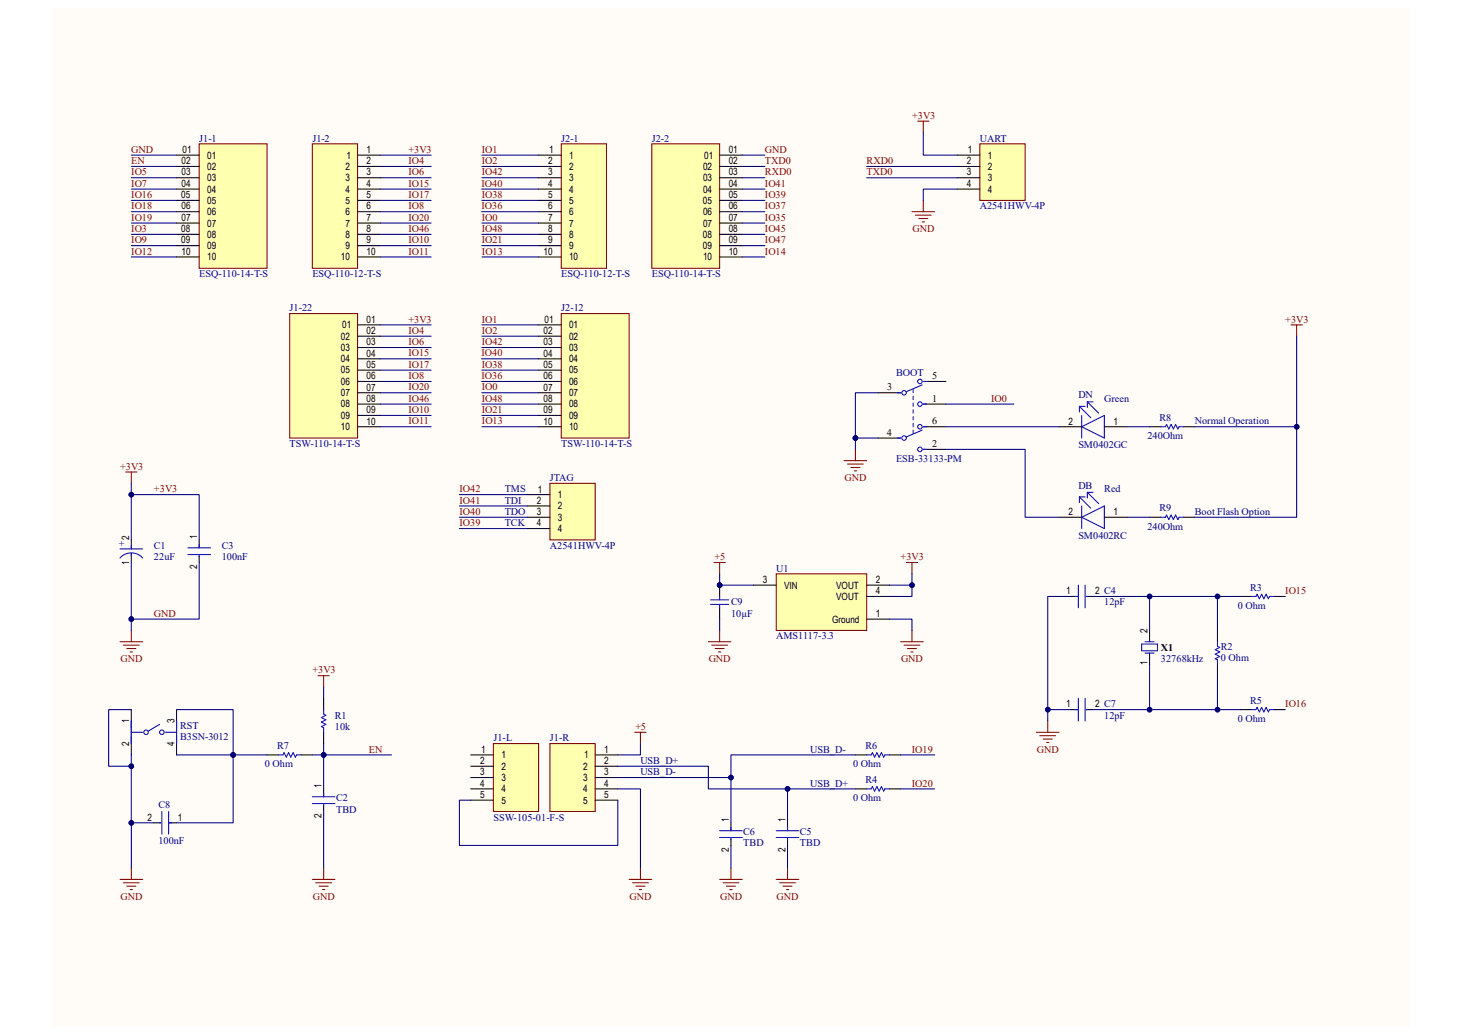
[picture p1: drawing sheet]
<svg xmlns="http://www.w3.org/2000/svg" width="297mm" height="210mm" viewBox="0 0 297 210" stroke-linecap="round" stroke-linejoin="round" font-family="sans-serif">
<path d="M10.6 1.6h275.8v206.9h-275.8z" fill-rule="evenodd" fill="#fffcf8"/>
<path d="M40.5 29.2h13.8v25.3h-13.8z" fill-rule="evenodd" fill="#ffffb0"/>
<path d="M40.5 29.2h13.8v25.3h-13.8z" fill="none" stroke="#800000" stroke-width=".21"/>
<path d="M35.9 31.5h4.6M35.9 33.8h4.6M35.9 36.1h4.6M35.9 38.4h4.6M35.9 40.7h4.6M35.9 43h4.6M35.9 45.3h4.6M35.9 47.6h4.6M35.9 49.9h4.6M35.9 52.2h4.6" fill="none" stroke="#000" stroke-width=".21"/>
<path d="M132.4 29.2h13.8v25.3h-13.8z" fill-rule="evenodd" fill="#ffffb0"/>
<path d="M132.4 29.2h13.8v25.3h-13.8z" fill="none" stroke="#800000" stroke-width=".21"/>
<path d="M146.2 31.5h4.6M146.2 33.8h4.6M146.2 36.1h4.6M146.2 38.4h4.6M146.2 40.7h4.6M146.2 43h4.6M146.2 45.3h4.6M146.2 47.6h4.6M146.2 49.9h4.6M146.2 52.2h4.6" fill="none" stroke="#000" stroke-width=".21"/>
<path d="M63.4 29.2h9.2v25.3h-9.2z" fill-rule="evenodd" fill="#ffffb0"/>
<path d="M63.4 29.2h9.2v25.3h-9.2z" fill="none" stroke="#800000" stroke-width=".21"/>
<path d="M72.6 31.5h4.6M72.6 33.8h4.6M72.6 36.1h4.6M72.6 38.4h4.6M72.6 40.7h4.6M72.6 43h4.6M72.6 45.3h4.6M72.6 47.6h4.6M72.6 49.9h4.6M72.6 52.2h4.6" fill="none" stroke="#000" stroke-width=".21"/>
<path d="M114 29.2h9.2v25.3h-9.2z" fill-rule="evenodd" fill="#ffffb0"/>
<path d="M114 29.2h9.2v25.3h-9.2z" fill="none" stroke="#800000" stroke-width=".21"/>
<path d="M109.4 31.5h4.6M109.4 33.8h4.6M109.4 36.1h4.6M109.4 38.4h4.6M109.4 40.7h4.6M109.4 43h4.6M109.4 45.3h4.6M109.4 47.6h4.6M109.4 49.9h4.6M109.4 52.2h4.6" fill="none" stroke="#000" stroke-width=".21"/>
<path d="M58.9 63.7h13.7v25.3h-13.7z" fill-rule="evenodd" fill="#ffffb0"/>
<path d="M58.9 63.7h13.7v25.3h-13.7z" fill="none" stroke="#800000" stroke-width=".21"/>
<path d="M72.6 66h4.6M72.6 68.3h4.6M72.6 70.6h4.6M72.6 72.9h4.6M72.6 75.2h4.6M72.6 77.5h4.6M72.6 79.8h4.6M72.6 82.1h4.6M72.6 84.4h4.6M72.6 86.7h4.6" fill="none" stroke="#000" stroke-width=".21"/>
<path d="M114 63.7h13.8v25.3h-13.8z" fill-rule="evenodd" fill="#ffffb0"/>
<g fill="none" stroke="#800000" stroke-width=".21">
<path d="M186.4 24.6h2.3M187.6 24.6v2.3M185.3 43h4.6M186 43.7h3.2M186.6 44.4h1.9M187.3 45.1h.5M187.6 40.7v2.3M114 63.7h13.8v25.3h-13.8zM25.5 95.9h2.3M26.7 95.9v2.3M171.5 93.6h4.6M172.2 94.3h3.2"/>
<path d="M172.9 95h1.8M173.6 95.6h.4M173.8 91.3v2.3M24.4 130.3h4.6M25.1 131h3.2M25.8 131.7h1.8M26.4 132.4h.5M26.7 128v2.3M64.6 137.2h2.3M65.7 137.2v2.3M210.6 148.7h4.5M211.2 149.4h3.3"/>
<path d="M211.9 150.1h1.9M212.6 150.8h.5M212.9 146.4v2.3M24.4 178.6h4.6M25.1 179.3h3.2M25.8 180h1.8M26.7 176.3v2.3M63.5 178.6h4.6M64.1 179.3h3.3M64.8 180h1.9M65.8 176.3v2.3M146.2 178.6h4.6"/>
<path d="M146.9 179.3h3.2M147.6 180h1.8M148.5 176.3v2.3M157.7 178.6h4.6M158.4 179.3h3.2M159.1 180h1.8M160 176.3v2.3M26.4 180.7h.5M65.5 180.7h.5M148.3 180.7h.4M159.8 180.7h.4"/>
</g>
<g fill="none" stroke="#000" stroke-width=".21">
<path d="M109.4 66h4.6M109.4 68.3h4.6M109.4 70.6h4.6M109.4 72.9h4.6M109.4 75.2h4.6M109.4 77.5h4.6M109.4 79.8h4.6M109.4 82.1h4.6M109.4 84.4h4.6M109.4 86.7h4.6M26.7 109.7v1.8M26.7 112.4v1.9"/>
<path d="M40.5 109.7v1.6M40.5 112.9v1.4M217.5 121.1h1.6M220.7 121.1h1.3M233.5 128v2.3M233.5 132.6v2.3M247.3 128v2.3M247.3 134.9v2.3M251.9 121.1h2.3M258.8 121.1h2.3M26.7 144.1v9.2M35.9 144.1v9.2"/>
<path d="M54.3 153.3h2.3M61.2 153.3h2.3M65.7 141.8v2.3M65.7 148.7v2.3M173.8 153.3h2.3M180.7 153.3h2.3M217.5 144.1h1.6M220.7 144.1h1.3M251.9 144.1h2.3M258.8 144.1h2.3M31.3 167.1h1.3M34.3 167.1h1.6"/>
<path d="M65.7 160.2v1.6M65.7 163.4v1.4M148.5 167.1v1.6M148.5 170.3v1.4M160 167.1v1.6M160 170.3v1.4M173.8 160.2h2.3M180.7 160.2h2.3"/>
</g>
<g fill="none" stroke="#00f" stroke-width=".21">
<path d="M24.4 113.3a3.1 3.1 0 0 1 4.6 0M24.4 111.5h4.6M26.7 110.8v.7M26.7 112.4v.5M38.2 111.3h4.6M38.2 112.6h4.6M40.5 110.6v.7M40.5 112.9v.2M219.1 118.9v4.6M220.4 118.9v4.6M218.4 121.1h.7M220.7 121.1h.2"/>
<path d="M231.9 130.8h3.3v1.4h-3.3zM232.6 130.3h1.9M232.6 132.6h1.9M247.3 130.3v1l.5 .2-.9 .5 .9 .4-.9 .5 .9 .4-.9 .5 .4 .2v.9M254.2 121.1h.9l.3-.4 .4 .9 .5-.9 .5 .9 .4-.9 .5 .9 .2-.5h.9M26.7 146.4v4.6M26.7 148.7h2.3M32.4 147.1l-2.3 1.4M33.6 148.7h2.3M35.9 146.4v4.6M56.6 153.3h.9l.2-.4 .5 .9 .4-.9 .5 .9 .4-.9 .5 .9 .2-.5h1M65.7 144.1v1l.5 .2-.9 .4 .9 .5-.9 .5 .9 .4-.9 .5 .4 .2v.9"/>
<path d="M176.1 153.3h.9l.2-.4 .5 .9 .4-.9 .5 .9 .5-.9 .4 .9 .3-.5h.9M218.4 144.1h.7M219.1 141.8v4.6M220.4 141.8v4.6M220.7 144.1h.2M254.2 144.1h.9l.3-.4 .4 .9 .5-.9 .5 .9 .4-.9 .5 .9 .2-.5h.9M32.4 167.1h.2M32.9 164.8v4.6M34.3 164.8v4.6M34.3 167.1h.7M63.5 161.8h4.5M63.5 163.2h4.5"/>
<path d="M65.7 161.1v.7M65.7 163.4v.3M146.2 168.7h4.6M146.2 170.1h4.6M148.5 168v.7M148.5 170.3v.3M157.7 168.7h4.6M157.7 170.1h4.6M160 168v.7M160 170.3v.3M176.1 160.2h.9l.2-.4 .5 .9 .4-.9 .5 .9 .5-.9 .4 .9 .3-.5h.9"/>
<circle cx="29.7" cy="148.7" r=".46"/>
<circle cx="32.9" cy="148.7" r=".46"/>
</g>
<path d="M111.7 98.2h9.2v11.5h-9.2z" fill-rule="evenodd" fill="#ffffb0"/>
<path d="M111.7 98.2h9.2v11.5h-9.2z" fill="none" stroke="#800000" stroke-width=".21"/>
<path d="M107.1 100.5h4.6M107.1 102.8h4.6M107.1 105.1h4.6M107.1 107.4h4.6" fill="none" stroke="#000" stroke-width=".21"/>
<path d="M199.1 29.2h9.2v11.5h-9.2z" fill-rule="evenodd" fill="#ffffb0"/>
<path d="M199.1 29.2h9.2v11.5h-9.2zM129 148.7h2.3M130.1 148.7v2.3M127.8 178.6h4.6M128.5 179.3h3.2M129.2 180h1.8M130.1 176.3v2.3M129.9 180.7h.4" fill="none" stroke="#800000" stroke-width=".21"/>
<path d="M194.5 31.5h4.6M194.5 33.8h4.6M194.5 36.1h4.6M194.5 38.4h4.6" fill="none" stroke="#000" stroke-width=".21"/>
<path d="M157.7 116.6h18.4v11.4h-18.4z" fill-rule="evenodd" fill="#ffffb0"/>
<path d="M262.3 66h2.3M263.4 66v2.3M145 114.3h2.3M146.2 114.3v2.3M157.7 116.6h18.4v11.4h-18.4zM184.1 114.3h2.3M185.3 114.3v2.3M183 130.3h4.6M183.7 131h3.2M184.4 131.7h1.8M185 132.4h.5M185.3 128v2.3" fill="none" stroke="#800000" stroke-width=".21"/>
<g fill="none" stroke="#000" stroke-width=".21">
<path d="M178.4 79.8h4.6M187.6 77.5h4.6M178.4 89h4.6M187.6 82.1h4.6M187.6 86.7h4.6M187.6 91.3h4.6M215.1 86.7h4.7M224.3 86.7h4.6M233.5 86.7h2.3M240.4 86.7h2.3M153.1 118.9h4.6M176.1 118.9h4.6"/>
<path d="M215.1 105.1h4.7M224.3 105.1h4.6M233.5 105.1h2.3M240.4 105.1h2.3M176.1 121.1h4.6M176.1 125.8h4.6"/>
</g>
<g fill="none" stroke="#00f" stroke-width=".21">
<path d="M182.3 79.8h.7M185.5 79.1v.7M187.3 78.2l-3.2 1.4M187.6 77.5h.7M182.3 89h.7M185.5 80.5v.7M185.5 81.9v.6M185.5 83.2v.7M185.5 84.6v.7M185.5 86v.7M185.5 87.4v.7M187.3 87.4l-3.2 1.3"/>
<path d="M187.6 82.1h.7M187.6 86.7h.7M187.6 91.3h.7M219.3 82.5v1.2M219.3 82.5l2.3 2.3M219.3 82.5h1.1M219.8 86.7l4.5-2.3v4.6zM219.8 84.4v4.6M220.9 81.6v1.2M220.9 81.6l2.3 2.3M220.9 81.6h1.1M235.8 86.7h1l.2-.5 .4 .9 .5-.9 .5 .9 .4-.9 .5 .9 .2-.4h.9"/>
<path d="M219.3 100.9l2.3 2.3M219.3 100.9h1.1M219.3 100.9v1.2M219.8 105.1l4.5-2.3v4.6zM219.8 102.8v4.6M220.9 100l2.3 2.3M220.9 100h1.1M220.9 100v1.2M235.8 105.1h1l.2-.5 .4 .9 .5-.9 .5 .9 .4-.9 .5 .9 .2-.4h.9"/>
<circle cx="183.7" cy="79.8" r=".46"/>
<circle cx="186.9" cy="77.5" r=".46"/>
<circle cx="183.7" cy="89" r=".46"/>
<circle cx="186.9" cy="86.7" r=".46"/>
<circle cx="186.9" cy="91.3" r=".46"/>
<circle cx="186.9" cy="82.1" r=".46"/>
</g>
<circle cx="146.2" cy="118.9" r=".46" fill="#000080"/>
<circle cx="146.2" cy="118.9" r=".46" fill="none" stroke="#000080" stroke-width=".2"/>
<path d="M146.2 118.9v2.3M146.2 123.4v2.3" fill="none" stroke="#000" stroke-width=".21"/>
<circle cx="146.2" cy="118.9" r=".46" fill="#000080"/>
<circle cx="146.2" cy="118.9" r=".46" fill="none" stroke="#000080" stroke-width=".2"/>
<path d="M144.4 121.8h3.6M144.4 122.8h3.6M146.2 121.2v.6M146.2 122.8v.6" fill="none" stroke="#00f" stroke-width=".21"/>
<path d="M143.9 130.3h4.6M144.6 131h3.2M145.3 131.7h1.8M146 132.4h.4M146.2 128v2.3" fill="none" stroke="#800000" stroke-width=".21"/>
<path d="M111.7 151h9.2v13.8h-9.2z" fill-rule="evenodd" fill="#ffffb0"/>
<path d="M111.7 151h9.2v13.8h-9.2z" fill="none" stroke="#800000" stroke-width=".21"/>
<path d="M120.9 153.3h4.6M120.9 155.6h4.6M120.9 157.9h4.6M120.9 160.2h4.6M120.9 162.5h4.6" fill="none" stroke="#000" stroke-width=".21"/>
<path d="M100.2 151h9.2v13.8h-9.2z" fill-rule="evenodd" fill="#ffffb0"/>
<path d="M100.2 151h9.2v13.8h-9.2z" fill="none" stroke="#800000" stroke-width=".21"/>
<path d="M95.6 153.3h4.6M95.6 155.6h4.6M95.6 157.9h4.6M95.6 160.2h4.6M95.6 162.5h4.6" fill="none" stroke="#000" stroke-width=".21"/>
<g fill="none" stroke="#000080" stroke-width=".21">
<path d="M26.7 31.5h9.2M26.7 33.8h9.2M26.7 36.1h9.2M26.7 38.4h9.2M77.2 31.5h10.4M77.2 33.8h10.4M77.2 36.1h10.4M77.2 38.4h10.4M97.8 38.4h11.6M97.9 31.5h11.5M97.9 33.8h11.5M97.9 36.1h11.5"/>
<path d="M150.8 31.5h4.6M150.8 33.8h4.6M150.8 36.1h4.6M150.8 38.4h4.6M26.7 40.7h9.2M26.7 43h9.2M26.7 45.3h9.2M26.7 47.6h9.2M26.7 49.9h9.2M26.7 52.2h9.2M77.2 40.7h10.4M77.2 43h10.4"/>
<path d="M77.2 45.3h10.4M77.2 47.6h10.4M77.2 49.9h10.4M77.2 52.2h10.4M97.8 43h11.6M97.9 40.7h11.5M97.9 47.6h11.5M97.9 45.3h11.5M97.9 49.9h11.5M97.9 52.2h11.5M150.8 40.7h4.6M150.8 43h4.6"/>
<path d="M150.8 45.3h4.6M150.8 47.6h4.6M150.8 49.9h4.6M150.8 52.2h4.6M77.2 79.8h10.4M77.2 77.5h10.4M77.2 75.2h10.4M77.2 72.9h10.4M77.2 70.6h10.4M77.2 68.3h10.4M77.2 66h10.4M97.8 72.9h11.6"/>
<path d="M97.8 77.5h11.6M97.9 75.2h11.5M97.9 79.8h11.5M97.9 70.6h11.5M97.9 68.3h11.5M97.9 66h11.5M77.2 86.7h10.4M77.2 84.4h10.4M77.2 82.1h10.4M97.9 82.1h11.5M97.9 84.4h11.5M97.9 86.7h11.5"/>
<path d="M26.7 100.5v9.2"/>
</g>
<circle cx="26.7" cy="100.5" r=".46" fill="#000080"/>
<circle cx="26.7" cy="100.5" r=".46" fill="none" stroke="#000080" stroke-width=".2"/>
<path d="M26.7 98.2v2.3h13.8v9.2" fill="none" stroke="#000080" stroke-width=".21"/>
<circle cx="26.7" cy="100.5" r=".46" fill="#000080"/>
<circle cx="26.7" cy="100.5" r=".46" fill="none" stroke="#000080" stroke-width=".2"/>
<path d="M40.5 114.3v11.4h-13.8v2.3" fill="none" stroke="#000080" stroke-width=".21"/>
<circle cx="26.7" cy="125.7" r=".46" fill="#000080"/>
<circle cx="26.7" cy="125.7" r=".46" fill="none" stroke="#000080" stroke-width=".2"/>
<path d="M26.7 114.3v11.4" fill="none" stroke="#000080" stroke-width=".21"/>
<circle cx="26.7" cy="125.7" r=".46" fill="#000080"/>
<circle cx="26.7" cy="125.7" r=".46" fill="none" stroke="#000080" stroke-width=".2"/>
<path d="M217.5 144.1h-4.6v2.3" fill="none" stroke="#000080" stroke-width=".21"/>
<circle cx="212.9" cy="144.1" r=".46" fill="#000080"/>
<circle cx="212.9" cy="144.1" r=".46" fill="none" stroke="#000080" stroke-width=".2"/>
<path d="M217.5 121.1h-4.6v23" fill="none" stroke="#000080" stroke-width=".21"/>
<circle cx="212.9" cy="144.1" r=".46" fill="#000080"/>
<circle cx="212.9" cy="144.1" r=".46" fill="none" stroke="#000080" stroke-width=".2"/>
<path d="M176.1 33.8h18.4M176.1 36.1h18.4M187.6 26.9v4.6h6.9M194.5 38.4h-6.9v2.3M93.3 100.5h13.8M93.3 102.8h13.8M93.3 105.1h13.8M93.3 107.4h13.8M233.5 134.9v9.2" fill="none" stroke="#000080" stroke-width=".21"/>
<circle cx="233.5" cy="144.1" r=".46" fill="#000080"/>
<circle cx="233.5" cy="144.1" r=".46" fill="none" stroke="#000080" stroke-width=".2"/>
<path d="M233.5 121.1v6.9" fill="none" stroke="#000080" stroke-width=".21"/>
<circle cx="233.5" cy="121.1" r=".46" fill="#000080"/>
<circle cx="233.5" cy="121.1" r=".46" fill="none" stroke="#000080" stroke-width=".2"/>
<path d="M63.5 153.3h16M183 153.3h6.9M183 160.2h6.9" fill="none" stroke="#000080" stroke-width=".21"/>
<circle cx="65.7" cy="153.3" r=".46" fill="#000080"/>
<circle cx="65.7" cy="153.3" r=".46" fill="none" stroke="#000080" stroke-width=".2"/>
<path d="M247.3 121.1v6.9" fill="none" stroke="#000080" stroke-width=".21"/>
<circle cx="247.3" cy="121.1" r=".46" fill="#000080"/>
<circle cx="247.3" cy="121.1" r=".46" fill="none" stroke="#000080" stroke-width=".2"/>
<path d="M247.3 137.2v6.9" fill="none" stroke="#000080" stroke-width=".21"/>
<circle cx="247.3" cy="144.1" r=".46" fill="#000080"/>
<circle cx="247.3" cy="144.1" r=".46" fill="none" stroke="#000080" stroke-width=".2"/>
<path d="M160 160.2v6.9" fill="none" stroke="#000080" stroke-width=".21"/>
<circle cx="160" cy="160.2" r=".46" fill="#000080"/>
<circle cx="160" cy="160.2" r=".46" fill="none" stroke="#000080" stroke-width=".2"/>
<path d="M31.3 167.1h-4.6v9.2M148.5 171.7v4.6M160 171.7v4.6" fill="none" stroke="#000080" stroke-width=".21"/>
<circle cx="26.7" cy="167.1" r=".46" fill="#000080"/>
<circle cx="26.7" cy="167.1" r=".46" fill="none" stroke="#000080" stroke-width=".2"/>
<path d="M54.3 153.3h-6.9v13.8h-11.5" fill="none" stroke="#000080" stroke-width=".21"/>
<circle cx="47.4" cy="153.3" r=".46" fill="#000080"/>
<circle cx="47.4" cy="153.3" r=".46" fill="none" stroke="#000080" stroke-width=".2"/>
<path d="M35.9 153.3h11.5" fill="none" stroke="#000080" stroke-width=".21"/>
<circle cx="47.4" cy="153.3" r=".46" fill="#000080"/>
<circle cx="47.4" cy="153.3" r=".46" fill="none" stroke="#000080" stroke-width=".2"/>
<path d="M35.9 144.1h11.5v9.2" fill="none" stroke="#000080" stroke-width=".21"/>
<circle cx="47.4" cy="153.3" r=".46" fill="#000080"/>
<circle cx="47.4" cy="153.3" r=".46" fill="none" stroke="#000080" stroke-width=".2"/>
<path d="M26.7 144.1h-4.6v11.5h4.6" fill="none" stroke="#000080" stroke-width=".21"/>
<circle cx="26.7" cy="155.6" r=".46" fill="#000080"/>
<circle cx="26.7" cy="155.6" r=".46" fill="none" stroke="#000080" stroke-width=".2"/>
<path d="M26.7 153.3v13.8" fill="none" stroke="#000080" stroke-width=".21"/>
<circle cx="26.7" cy="167.1" r=".46" fill="#000080"/>
<circle cx="26.7" cy="167.1" r=".46" fill="none" stroke="#000080" stroke-width=".2"/>
<circle cx="26.7" cy="155.6" r=".46" fill="#000080"/>
<circle cx="26.7" cy="155.6" r=".46" fill="none" stroke="#000080" stroke-width=".2"/>
<path d="M65.7 153.3v6.9M65.8 164.8v11.5" fill="none" stroke="#000080" stroke-width=".21"/>
<circle cx="65.7" cy="153.3" r=".46" fill="#000080"/>
<circle cx="65.7" cy="153.3" r=".46" fill="none" stroke="#000080" stroke-width=".2"/>
<path d="M65.7 151v2.3" fill="none" stroke="#000080" stroke-width=".21"/>
<circle cx="65.7" cy="153.3" r=".46" fill="#000080"/>
<circle cx="65.7" cy="153.3" r=".46" fill="none" stroke="#000080" stroke-width=".2"/>
<path d="M65.7 139.5v2.3M125.5 155.6h18.4v4.6h29.9" fill="none" stroke="#000080" stroke-width=".21"/>
<circle cx="160" cy="160.2" r=".46" fill="#000080"/>
<circle cx="160" cy="160.2" r=".46" fill="none" stroke="#000080" stroke-width=".2"/>
<path d="M125.5 157.9h23" fill="none" stroke="#000080" stroke-width=".21"/>
<circle cx="148.5" cy="157.9" r=".46" fill="#000080"/>
<circle cx="148.5" cy="157.9" r=".46" fill="none" stroke="#000080" stroke-width=".2"/>
<path d="M130.1 151v2.3h-4.6M173.8 153.3h-25.3v13.8" fill="none" stroke="#000080" stroke-width=".21"/>
<circle cx="148.5" cy="157.9" r=".46" fill="#000080"/>
<circle cx="148.5" cy="157.9" r=".46" fill="none" stroke="#000080" stroke-width=".2"/>
<path d="M180.7 118.9h4.6M95.6 162.5h-2.3v9.2h32.2v-9.2M125.5 160.2h4.6v16.1" fill="none" stroke="#000080" stroke-width=".21"/>
<circle cx="185.3" cy="118.9" r=".46" fill="#000080"/>
<circle cx="185.3" cy="118.9" r=".46" fill="none" stroke="#000080" stroke-width=".2"/>
<path d="M185.3 116.6v4.5h-4.6M180.7 125.8h4.6v2.2" fill="none" stroke="#000080" stroke-width=".21"/>
<circle cx="185.3" cy="118.9" r=".46" fill="#000080"/>
<circle cx="185.3" cy="118.9" r=".46" fill="none" stroke="#000080" stroke-width=".2"/>
<path d="M178.4 79.8h-4.6v9.2" fill="none" stroke="#000080" stroke-width=".21"/>
<circle cx="173.8" cy="89" r=".46" fill="#000080"/>
<circle cx="173.8" cy="89" r=".46" fill="none" stroke="#000080" stroke-width=".2"/>
<path d="M173.8 89h4.6" fill="none" stroke="#000080" stroke-width=".21"/>
<circle cx="173.8" cy="89" r=".46" fill="#000080"/>
<circle cx="173.8" cy="89" r=".46" fill="none" stroke="#000080" stroke-width=".2"/>
<path d="M173.8 89v2.3" fill="none" stroke="#000080" stroke-width=".21"/>
<circle cx="173.8" cy="89" r=".46" fill="#000080"/>
<circle cx="173.8" cy="89" r=".46" fill="none" stroke="#000080" stroke-width=".2"/>
<path d="M192.2 91.3h16.1v13.8h6.8M192.2 82.1h13.8M192.2 86.7h22.9M228.9 86.7h4.6M242.7 86.7h20.7v18.4h-20.7M228.9 105.1h4.6" fill="none" stroke="#000080" stroke-width=".21"/>
<circle cx="263.4" cy="86.7" r=".46" fill="#000080"/>
<circle cx="263.4" cy="86.7" r=".46" fill="none" stroke="#000080" stroke-width=".2"/>
<path d="M263.4 68.3v18.4" fill="none" stroke="#000080" stroke-width=".21"/>
<circle cx="263.4" cy="86.7" r=".46" fill="#000080"/>
<circle cx="263.4" cy="86.7" r=".46" fill="none" stroke="#000080" stroke-width=".2"/>
<path d="M222 144.1h29.9" fill="none" stroke="#000080" stroke-width=".21"/>
<circle cx="233.5" cy="144.1" r=".46" fill="#000080"/>
<circle cx="233.5" cy="144.1" r=".46" fill="none" stroke="#000080" stroke-width=".2"/>
<circle cx="247.3" cy="144.1" r=".46" fill="#000080"/>
<circle cx="247.3" cy="144.1" r=".46" fill="none" stroke="#000080" stroke-width=".2"/>
<path d="M222 121.1h29.9" fill="none" stroke="#000080" stroke-width=".21"/>
<circle cx="247.3" cy="121.1" r=".46" fill="#000080"/>
<circle cx="247.3" cy="121.1" r=".46" fill="none" stroke="#000080" stroke-width=".2"/>
<circle cx="233.5" cy="121.1" r=".46" fill="#000080"/>
<circle cx="233.5" cy="121.1" r=".46" fill="none" stroke="#000080" stroke-width=".2"/>
<path d="M146.2 116.6v2.3h6.9M146.2 125.7v2.3" fill="none" stroke="#000080" stroke-width=".21"/>
<circle cx="146.2" cy="118.9" r=".46" fill="#000080"/>
<circle cx="146.2" cy="118.9" r=".46" fill="none" stroke="#000080" stroke-width=".2"/>
<g font-size="2.1" fill="#000080">
<text x="40.5" y="28.7">J1-1</text>
<text x="63.5" y="28.7">J1-2</text>
<text x="114" y="28.7">J2-1</text>
<text x="132.4" y="28.7">J2-2</text>
<text x="199.1" y="28.7">UART</text>
<text x="199.1" y="42.5">A2541HWV-4P</text>
<text x="40.5" y="56.3">ESQ-110-14-T-S</text>
<text x="63.5" y="56.3">ESQ-110-12-T-S</text>
<text x="114" y="56.3">ESQ-110-12-T-S</text>
<text x="132.4" y="56.3">ESQ-110-14-T-S</text>
<text x="58.8" y="63.2">J1-22</text>
<text x="114" y="63.2">J2-12</text>
<text x="182" y="76.3">BOOT</text>
<text x="219.1" y="80.9">DN</text>
<text x="224.3" y="81.6">Green</text>
<text x="233.1" y="89.2">240Ohm</text>
<text x="235.6" y="85.5">R8</text>
<text x="242.7" y="86.2">Normal Operation</text>
<text x="58.8" y="90.8">TSW-110-14-T-S</text>
<text x="114" y="90.8">TSW-110-14-T-S</text>
<text x="182" y="93.8">ESB-33133-PM</text>
<text x="219.1" y="91">SM0402GC</text>
<text x="102.5" y="100">TMS</text>
<text x="111.7" y="97.7">JTAG</text>
<text x="219.1" y="99.3">DB</text>
<text x="224.3" y="100">Red</text>
<text x="102.5" y="102.3">TDI</text>
<text x="102.5" y="104.6">TDO</text>
<text x="102.5" y="106.9">TCK</text>
<text x="233.1" y="107.6">240Ohm</text>
<text x="235.6" y="103.9">R9</text>
<text x="242.7" y="104.6">Boot Flash Option</text>
<text x="24.1" y="111">+</text>
<text x="31.3" y="113.8">22uF</text>
<text x="31.3" y="111.5">C1</text>
<text x="45" y="113.8">100nF</text>
<text x="45" y="111.5">C3</text>
<text x="111.7" y="111.5">A2541HWV-4P</text>
<text x="219.1" y="109.4">SM0402RC</text>
<text x="157.7" y="116.1">U1</text>
<text x="254" y="120">R3</text>
<text x="148.5" y="125.3">10µF</text>
<text x="148.5" y="123">C9</text>
<text x="224.3" y="123">12pF</text>
<text x="251.5" y="123.7">0 Ohm</text>
<text x="157.7" y="129.9">AMS1117-3.3</text>
<text x="248" y="132">R2</text>
<text x="235.8" y="134.5">32768kHz</text>
<text x="248" y="134.2">0 Ohm</text>
<text x="254" y="143">R5</text>
<text x="36.6" y="148">RST</text>
<text x="68" y="148.3">10k</text>
<text x="68" y="146">R1</text>
<text x="224.3" y="146">12pF</text>
<text x="251.5" y="146.6">0 Ohm</text>
<text x="36.6" y="150.3">B3SN-3012</text>
<text x="53.8" y="155.8">0 Ohm</text>
<text x="56.3" y="152.2">R7</text>
<text x="100.2" y="150.6">J1-L</text>
<text x="111.7" y="150.6">J1-R</text>
<text x="130.1" y="155.2">USB_D+</text>
<text x="164.6" y="152.9">USB_D-</text>
<text x="173.3" y="155.8">0 Ohm</text>
<text x="175.9" y="152.2">R6</text>
<text x="130.1" y="157.4">USB_D-</text>
<text x="164.6" y="159.8">USB_D+</text>
<text x="175.9" y="159">R4</text>
<text x="32.2" y="164.1">C8</text>
<text x="68.3" y="165.1">TBD</text>
<text x="68.3" y="162.7">C2</text>
<text x="100.2" y="166.7">SSW-105-01-F-S</text>
<text x="173.3" y="162.7">0 Ohm</text>
<text x="32.2" y="171.5">100nF</text>
<text x="151" y="171.9">TBD</text>
<text x="151" y="169.6">C6</text>
<text x="162.5" y="171.9">TBD</text>
<text x="162.5" y="169.6">C5</text>
</g>
<g font-size="2.1" fill="#800000">
<text x="185.3" y="24.1">+3V3</text>
<text x="26.7" y="35.6">IO5</text>
<text x="26.7" y="33.3">EN</text>
<text x="26.7" y="31">GND</text>
<text x="83" y="33.3">IO4</text>
<text x="83" y="35.6">IO6</text>
<text x="83" y="31">+3V3</text>
<text x="97.9" y="31">IO1</text>
<text x="97.9" y="35.6">IO42</text>
<text x="97.9" y="33.3">IO2</text>
<text x="155.4" y="31">GND</text>
<text x="155.4" y="35.6">RXD0</text>
<text x="155.4" y="33.3">TXD0</text>
<text x="176.1" y="33.3">RXD0</text>
<text x="176.1" y="35.6">TXD0</text>
<text x="26.7" y="37.9">IO7</text>
<text x="26.7" y="40.2">IO16</text>
<text x="83" y="40.2">IO17</text>
<text x="83" y="37.9">IO15</text>
<text x="97.8" y="37.9">IO40</text>
<text x="97.9" y="40.2">IO38</text>
<text x="155.4" y="40.2">IO39</text>
<text x="155.4" y="37.9">IO41</text>
<text x="26.7" y="42.5">IO18</text>
<text x="26.7" y="44.8">IO19</text>
<text x="26.7" y="47.1">IO3</text>
<text x="83" y="42.5">IO8</text>
<text x="83" y="44.8">IO20</text>
<text x="83" y="47.1">IO46</text>
<text x="97.8" y="42.5">IO36</text>
<text x="97.9" y="47.1">IO48</text>
<text x="97.9" y="44.8">IO0</text>
<text x="155.4" y="44.8">IO35</text>
<text x="155.4" y="42.5">IO37</text>
<text x="155.4" y="47.1">IO45</text>
<text x="185.4" y="47.1">GND</text>
<text x="26.7" y="49.4">IO9</text>
<text x="26.7" y="51.7">IO12</text>
<text x="83" y="49.4">IO10</text>
<text x="83" y="51.7">IO11</text>
<text x="97.9" y="49.4">IO21</text>
<text x="97.9" y="51.7">IO13</text>
<text x="155.4" y="51.7">IO14</text>
<text x="155.4" y="49.4">IO47</text>
<text x="83" y="65.5">+3V3</text>
<text x="97.9" y="65.5">IO1</text>
<text x="261.1" y="65.5">+3V3</text>
<text x="83" y="67.8">IO4</text>
<text x="83" y="70.1">IO6</text>
<text x="97.9" y="70.1">IO42</text>
<text x="97.9" y="67.8">IO2</text>
<text x="83" y="74.7">IO17</text>
<text x="83" y="77">IO8</text>
<text x="83" y="72.4">IO15</text>
<text x="97.8" y="77">IO36</text>
<text x="97.8" y="72.4">IO40</text>
<text x="97.9" y="74.7">IO38</text>
<text x="83" y="79.3">IO20</text>
<text x="83" y="83.9">IO10</text>
<text x="83" y="81.6">IO46</text>
<text x="97.9" y="83.9">IO21</text>
<text x="97.9" y="81.6">IO48</text>
<text x="97.9" y="79.3">IO0</text>
<text x="201.3" y="81.6">IO0</text>
<text x="83" y="86.2">IO11</text>
<text x="97.9" y="86.2">IO13</text>
<text x="24.4" y="95.4">+3V3</text>
<text x="31.3" y="100">+3V3</text>
<text x="93.3" y="100">IO42</text>
<text x="171.6" y="97.7">GND</text>
<text x="93.3" y="102.3">IO41</text>
<text x="93.3" y="104.6">IO40</text>
<text x="93.3" y="106.9">IO39</text>
<text x="145.2" y="113.8">+5</text>
<text x="183" y="113.8">+3V3</text>
<text x="31.3" y="125.3">GND</text>
<text x="261.1" y="120.7">IO15</text>
<text x="24.5" y="134.5">GND</text>
<text x="63.5" y="136.8">+3V3</text>
<text x="144" y="134.5">GND</text>
<text x="183" y="134.5">GND</text>
<text x="261.1" y="143.7">IO16</text>
<text x="129.1" y="148.3">+5</text>
<text x="74.9" y="152.9">EN</text>
<text x="185.3" y="152.9">IO19</text>
<text x="210.7" y="152.9">GND</text>
<text x="185.3" y="159.8">IO20</text>
<text x="24.5" y="182.8">GND</text>
<text x="63.5" y="182.8">GND</text>
<text x="127.9" y="182.8">GND</text>
<text x="146.3" y="182.8">GND</text>
<text x="157.8" y="182.8">GND</text>
</g>
<g font-size="2.1">
<text x="189.4" y="77">5</text>
<text x="180.3" y="79.3">3</text>
<text x="189.4" y="81.6">1</text>
<text x="180.2" y="88.5">4</text>
<text x="189.4" y="86.2">6</text>
<text x="189.4" y="90.8">2</text>
<text x="235.8" y="132.2">X1</text>
</g>
<g font-size="2">
<text x="36.9" y="33.4">02</text>
<text x="36.9" y="35.6">03</text>
<text x="37.1" y="31.1">01</text>
<text x="42.1" y="32.2">01</text>
<text x="42.1" y="34.5">02</text>
<text x="70.2" y="34.5">2</text>
<text x="70.4" y="32.2">1</text>
<text x="74.5" y="31.1">1</text>
<text x="74.5" y="33.4">2</text>
<text x="74.5" y="35.6">3</text>
<text x="111.3" y="33.4">2</text>
<text x="111.3" y="35.6">3</text>
<text x="111.5" y="31.1">1</text>
<text x="115.6" y="32.2">1</text>
<text x="115.6" y="34.5">2</text>
<text x="142.8" y="34.5">02</text>
<text x="143" y="32.2">01</text>
<text x="148" y="31.1">01</text>
<text x="148" y="33.4">02</text>
<text x="148" y="35.6">03</text>
<text x="196.4" y="33.4">2</text>
<text x="196.4" y="35.6">3</text>
<text x="196.6" y="31.1">1</text>
<text x="200.7" y="32.2">1</text>
<text x="200.7" y="34.5">2</text>
<text x="36.8" y="40.3">05</text>
<text x="36.9" y="38">04</text>
<text x="42.1" y="36.8">03</text>
<text x="42.1" y="39.1">04</text>
<text x="42.1" y="41.4">05</text>
<text x="70.2" y="36.8">3</text>
<text x="70.2" y="39.1">4</text>
<text x="70.2" y="41.4">5</text>
<text x="74.5" y="38">4</text>
<text x="74.5" y="40.3">5</text>
<text x="111.3" y="38">4</text>
<text x="111.3" y="40.3">5</text>
<text x="115.6" y="36.8">3</text>
<text x="115.6" y="39.1">4</text>
<text x="115.6" y="41.4">5</text>
<text x="142.8" y="41.4">05</text>
<text x="142.8" y="36.8">03</text>
<text x="142.8" y="39.1">04</text>
<text x="148" y="38">04</text>
<text x="148" y="40.3">05</text>
<text x="196.4" y="38">4</text>
<text x="200.7" y="36.8">3</text>
<text x="200.7" y="39.1">4</text>
<text x="36.8" y="47.2">08</text>
<text x="36.9" y="42.5">06</text>
<text x="36.9" y="44.8">07</text>
<text x="42.1" y="43.7">06</text>
<text x="42.1" y="46">07</text>
<text x="70.2" y="43.7">6</text>
<text x="70.2" y="46">7</text>
<text x="74.5" y="42.5">6</text>
<text x="74.5" y="44.8">7</text>
<text x="74.5" y="47.2">8</text>
<text x="111.3" y="42.5">6</text>
<text x="111.3" y="44.8">7</text>
<text x="111.3" y="47.2">8</text>
<text x="115.6" y="43.7">6</text>
<text x="115.6" y="46">7</text>
<text x="142.8" y="43.7">06</text>
<text x="142.8" y="46">07</text>
<text x="148" y="42.5">06</text>
<text x="148" y="44.8">07</text>
<text x="148" y="47.2">08</text>
<text x="36.8" y="49.4">09</text>
<text x="36.9" y="51.7">10</text>
<text x="42.1" y="48.3">08</text>
<text x="42.1" y="50.6">09</text>
<text x="42.1" y="52.9">10</text>
<text x="69.3" y="52.9">10</text>
<text x="70.2" y="48.3">8</text>
<text x="70.2" y="50.6">9</text>
<text x="74.5" y="49.4">9</text>
<text x="74.5" y="51.7">10</text>
<text x="110.4" y="51.7">10</text>
<text x="111.3" y="49.4">9</text>
<text x="115.6" y="48.3">8</text>
<text x="115.6" y="50.6">9</text>
<text x="115.6" y="52.9">10</text>
<text x="142.8" y="48.3">08</text>
<text x="142.8" y="50.6">09</text>
<text x="142.8" y="52.9">10</text>
<text x="148" y="49.4">09</text>
<text x="148" y="51.7">10</text>
<text x="74.5" y="65.5">01</text>
<text x="110.6" y="65.5">01</text>
<text x="69.3" y="69">02</text>
<text x="69.3" y="71.3">03</text>
<text x="69.5" y="66.7">01</text>
<text x="74.5" y="67.8">02</text>
<text x="74.5" y="70.1">03</text>
<text x="110.4" y="67.8">02</text>
<text x="110.4" y="70.1">03</text>
<text x="115.6" y="66.7">01</text>
<text x="115.6" y="69">02</text>
<text x="115.6" y="71.3">03</text>
<text x="69.3" y="73.6">04</text>
<text x="69.3" y="75.9">05</text>
<text x="74.5" y="72.4">04</text>
<text x="74.5" y="74.7">05</text>
<text x="74.5" y="77">06</text>
<text x="110.4" y="72.4">04</text>
<text x="110.4" y="74.7">05</text>
<text x="110.4" y="77">06</text>
<text x="115.6" y="73.6">04</text>
<text x="115.6" y="75.9">05</text>
<text x="69.3" y="78.2">06</text>
<text x="69.3" y="80.5">07</text>
<text x="69.3" y="82.8">08</text>
<text x="74.5" y="79.3">07</text>
<text x="74.5" y="81.6">08</text>
<text x="74.5" y="83.9">09</text>
<text x="110.4" y="79.3">07</text>
<text x="110.4" y="81.6">08</text>
<text x="110.4" y="83.9">09</text>
<text x="115.6" y="78.2">06</text>
<text x="115.6" y="80.5">07</text>
<text x="115.6" y="82.8">08</text>
<text x="69.3" y="85.1">09</text>
<text x="69.3" y="87.4">10</text>
<text x="74.5" y="86.2">10</text>
<text x="110.4" y="86.2">10</text>
<text x="115.6" y="85.1">09</text>
<text x="115.6" y="87.4">10</text>
<text x="217.1" y="86.2">2</text>
<text x="226.2" y="86.2">1</text>
<text x="109.3" y="100">1</text>
<text x="113.3" y="101.2">1</text>
<text x="109.1" y="102.3">2</text>
<text x="109.1" y="104.6">3</text>
<text x="109.1" y="106.9">4</text>
<text x="113.3" y="103.5">2</text>
<text x="113.3" y="105.7">3</text>
<text x="217.1" y="104.6">2</text>
<text x="226.2" y="104.6">1</text>
<text x="26.2" y="109.6" transform="rotate(-90 26.2 109.6)">2</text>
<text x="40" y="109.4" transform="rotate(-90 40 109.4)">1</text>
<text x="113.3" y="108.1">4</text>
<text x="26.2" y="114.9" transform="rotate(-90 26.2 114.9)">1</text>
<text x="40" y="115.6" transform="rotate(-90 40 115.6)">2</text>
<text x="155" y="118.4">3</text>
<text x="159.3" y="119.5">VIN</text>
<text x="169.9" y="119.5">VOUT</text>
<text x="177.9" y="118.4">2</text>
<text x="169.9" y="121.8">VOUT</text>
<text x="177.9" y="120.7">4</text>
<text x="177.9" y="125.3">1</text>
<text x="216.6" y="120.7">1</text>
<text x="222.5" y="120.7">2 C4</text>
<text x="169" y="126.4">Ground</text>
<text x="233.1" y="128.5" transform="rotate(-90 233.1 128.5)">2</text>
<text x="233.1" y="135.1" transform="rotate(-90 233.1 135.1)">1</text>
<text x="216.6" y="143.7">1</text>
<text x="222.5" y="143.7">2 C7</text>
<text x="26.2" y="146.9" transform="rotate(-90 26.2 146.9)">1</text>
<text x="35.4" y="146.9" transform="rotate(-90 35.4 146.9)">3</text>
<text x="26.2" y="151.4" transform="rotate(-90 26.2 151.4)">2</text>
<text x="35.4" y="151.4" transform="rotate(-90 35.4 151.4)">4</text>
<text x="97.5" y="155.2">2</text>
<text x="97.7" y="152.9">1</text>
<text x="101.9" y="154">1</text>
<text x="118.7" y="154">1</text>
<text x="122.8" y="152.9">1</text>
<text x="122.8" y="155.2">2</text>
<text x="65.3" y="160" transform="rotate(-90 65.3 160)">1</text>
<text x="97.5" y="157.5">3</text>
<text x="97.5" y="159.8">4</text>
<text x="101.9" y="156.3">2</text>
<text x="101.9" y="158.6">3</text>
<text x="101.9" y="160.9">4</text>
<text x="118.4" y="156.3">2</text>
<text x="118.4" y="158.6">3</text>
<text x="118.4" y="160.9">4</text>
<text x="122.8" y="157.5">3</text>
<text x="122.8" y="159.8">4</text>
<text x="30" y="166.7">2</text>
<text x="36.1" y="166.7">1</text>
<text x="65.3" y="166.1" transform="rotate(-90 65.3 166.1)">2</text>
<text x="97.5" y="162.1">5</text>
<text x="101.9" y="163.2">5</text>
<text x="118.4" y="163.2">5</text>
<text x="122.8" y="162.1">5</text>
<text x="148.1" y="166.9" transform="rotate(-90 148.1 166.9)">1</text>
<text x="159.6" y="166.9" transform="rotate(-90 159.6 166.9)">1</text>
<text x="148.1" y="173" transform="rotate(-90 148.1 173)">2</text>
<text x="159.6" y="173" transform="rotate(-90 159.6 173)">2</text>
</g>
</svg>
